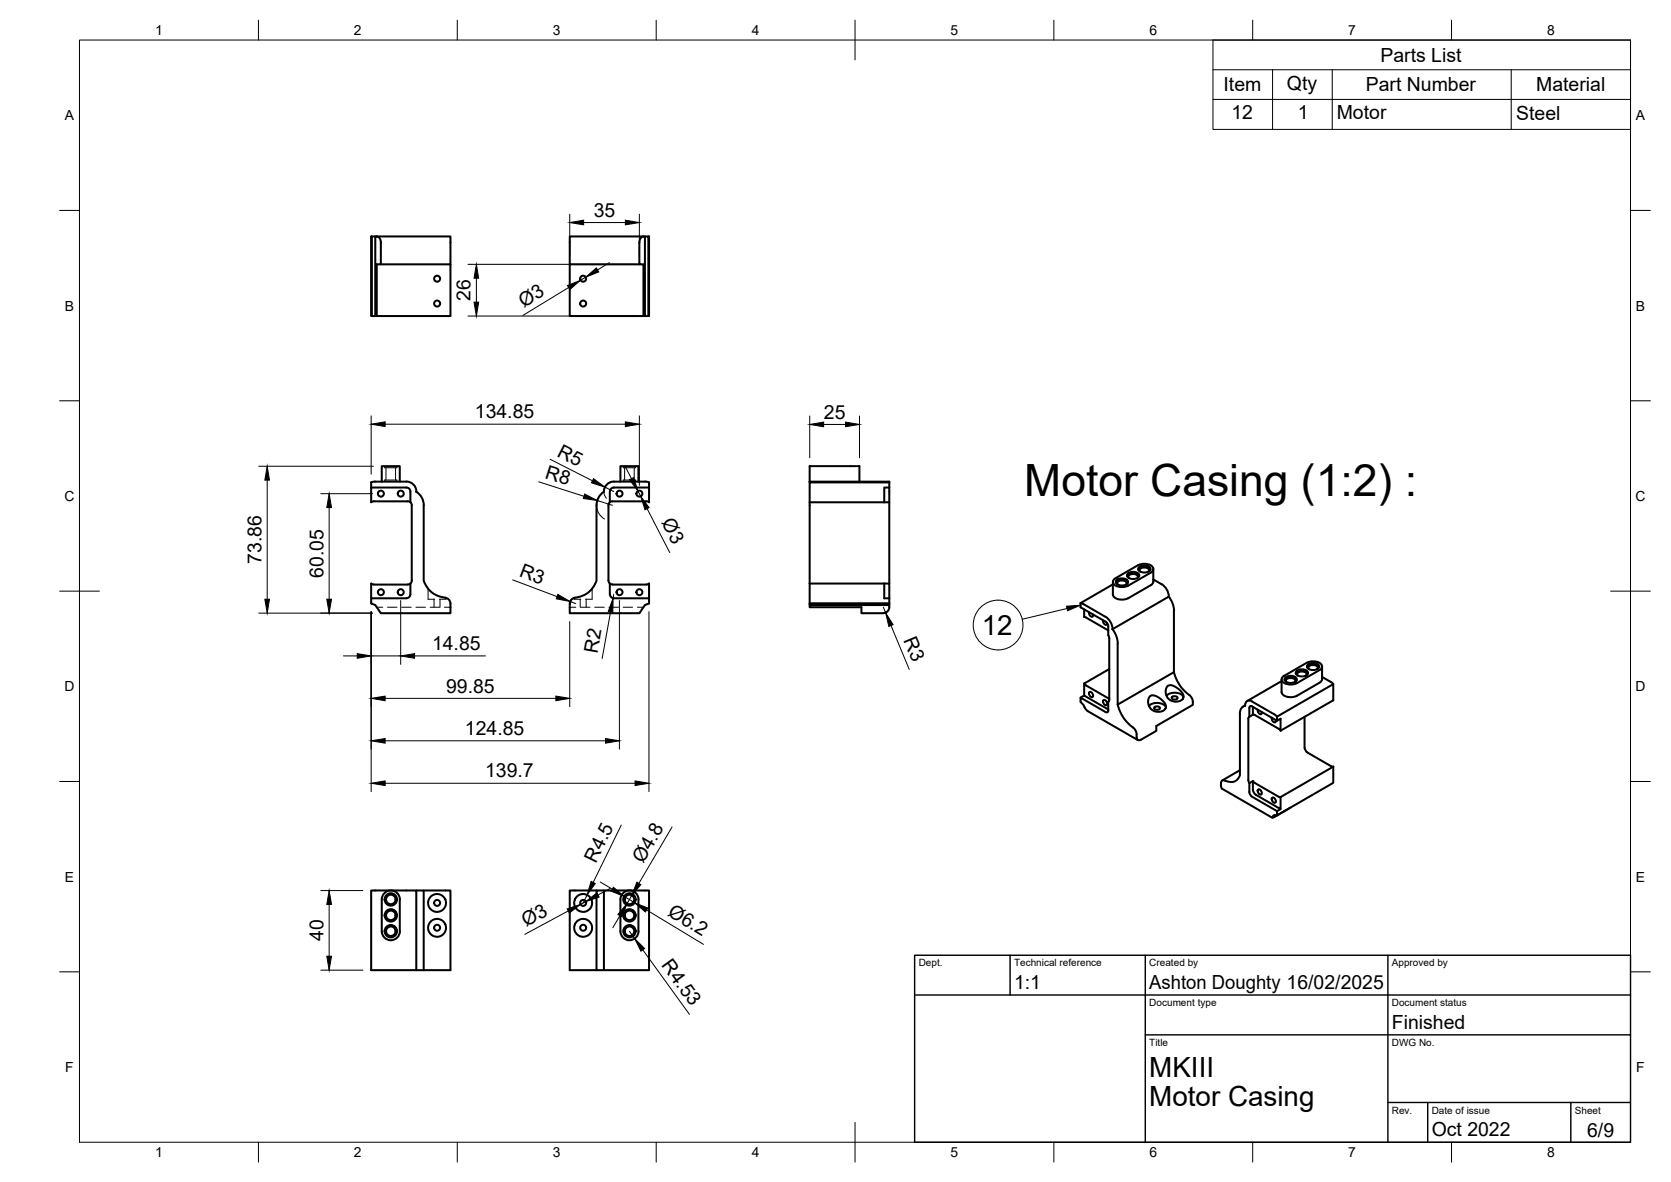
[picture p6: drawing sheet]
<svg xmlns="http://www.w3.org/2000/svg" width="420mm" height="297mm" viewBox="0 0 420 297" stroke-linecap="round" stroke-linejoin="round" font-family="sans-serif">
<!-- layer: Visible -->
<g fill="none" stroke="#000" stroke-width=".51">
<path d="M93.5 59.4h-.2v20h.2M94.4 59.4a1.26 1.26 0 0 1 1.4 1.5v5.5h-1.1v13h-.3zM94.4 59.4h-.9v20h.9M94.7 59.4h18.6v7h-17.5M161.8 59.4h.4v20h-.4v-13h-1v-5.5M161.8 59.4h-18.5v7h17.5M161.8 59.4a1.27 1.27 0 0 0-1 1.5M162.2 59.4h.8v20h-.8M163 59.4h.2v20h-.2M113.3 66.4v13h-18.6M143.3 66.4v13h18.5M93.3 122.5h8.9"/>
<path d="M94.3 121h7.9M94.3 121l-1 .2v5l.7-.2h8.5l.7 .2M96 121v-3.9h4.5v3.9M102.2 121a2.47 2.47 0 0 1 2.5 2.6M102.2 122.5a1.01 1.01 0 0 1 1 1v2.7M103.2 126.2l.3 .8v18.9l-.3 .7M104.7 123.6l1.2 1.2 .6 1.6v19.5a6.5 6.5 0 0 0 5.9 4.4 2.18 2.18 0 0 1 .9 2.6v1.2h-17.5l-.9-1.2a1.82 1.82 0 0 0-1.6-1.3v-1.2h8.9M153.3 123.5v2.7M153.3 126.2l-.3 .8v18.9l.3 .7M154.3 121h7.9M154.4 122.5a1.01 1.01 0 0 0-1 1M154.4 121a2.51 2.51 0 0 0-2.6 2.6l-1.2 1.2-.6 1.6v19.5a6.2 6.2 0 0 1-5.5 4.3"/>
<path d="M156 121v-3.9h4.5v3.9M162.2 121l1 .2v1.3h-8.9M163.2 122.5v3.7l-.7-.2h-8.5l-.7 .2M203.6 121h20v1.5M203.6 121v-3.9h12.5v3.9M203.6 126.2v20.4M203.6 121v.2M203.6 126.2h20M222.3 126.2v-3.7h1.3v24.1M223.6 121.2h-20v5M103.2 146.6v2.7a1.01 1.01 0 0 1-1 1M103.2 146.6l-.7 .3h-8.5l-.7-.3v3.8"/>
<path d="M144.6 150.2a1.8 1.8 0 0 0-1.3 2.4v1.5h17.5l1.4-2.1 .8-.3M153.3 146.6v2.7M153.3 146.6l.7 .3h8.5l.7-.3v3.8M153.4 149.3a1.01 1.01 0 0 0 1 1M154.3 150.4h8.9v1.2l-.1 .1M203.6 152v-.3h20v.3M203.6 146.6h18.7M203.6 146.6v5M222.3 146.6h1.3v3.8M222.3 146.6v3.8h1.3M223.6 152.6a1.52 1.52 0 0 1-1.5 1.5h-5.5v-1.5h-13v-.6h20v.6M223.6 150.4v1.3"/>
<path d="M223.6 151.6l-20 .1M271.7 151.6v1l6.3 3.6 .6 .9 .1 2.5 .2 .8v15.5M271.7 151.5l.7 .3M272.4 151.8l5.6 3.2a3.8 3.8 0 0 1 1.7 3.1M272.6 153.1v2l.5 .1M273 155.2l5.7 3.2M273.8 153.8l.1 .6 .5 .6 .4-.1v-.5M277.4 155.9a.74 .74 0 0 0 .1 .8 .74 .74 0 0 0 .9 .1v-.2M279.7 158.1l.7 1.2 .6 1.8v16a10.3 10.3 0 0 0 4.2 6l.4 .7 .2 .7M279.8 146.2v3.2a2.48 2.48 0 0 0 3.5 1.1l.4-.2M279.8 146.9l-8.1 4.7M280.6 146.4a1.96 1.96 0 0 1 3 0"/>
<path d="M280.7 145.8a2.02 2.02 0 0 1 2.9 .3 1.34 1.34 0 0 1-1.7 1 .94 .94 0 0 1-1-.2 .94 .94 0 0 1-.2-1.1zM281 146.9l-.1-.2a1.28 1.28 0 0 1 1.2-.8 1.28 1.28 0 0 1 1.2 .8l-.1 .2M283.4 144.8a1.96 1.96 0 0 1 3 0M283.5 144.2a2.02 2.02 0 0 1 3 .3 1.34 1.34 0 0 1-1.8 1 .94 .94 0 0 1-1-.3 .94 .94 0 0 1-.2-1zM283.9 145.3l-.2-.3a1.28 1.28 0 0 1 1.2-.8 1.28 1.28 0 0 1 1.2 .8l-.1 .3M286.2 143.1a1.96 1.96 0 0 1 3.1 0M286.3 142.6a2.02 2.02 0 0 1 3 .2 1.34 1.34 0 0 1-1.8 1.1 .94 .94 0 0 1-1-.3 .94 .94 0 0 1-.2-1zM286.7 143.6l-.2-.2a1.28 1.28 0 0 1 1.2-.8 1.28 1.28 0 0 1 1.2 .8l-.1 .2M289.3 143.9a.97 .97 0 0 0 .7-.9 .97 .97 0 0 0-.7-.9l-1-.4-1.7 .1-6.1 3.5a.97 .97 0 0 0-.7 .9 .97 .97 0 0 0 .7 1l1 .3 1.7-.1 6.1-3.5M290 143v3.2l-.2 .5-6.1 3.6M290 145.6a6 6 0 0 1 3.4 2.5l.4 1.2 .1 .7-14.2 8.1M293.9 149.9l1 1.8 .3 1.8v15.4l-14.2 8.2"/>
<path d="M272.6 171.8l.5 .4 5.8 3.4M272.6 171.8v3l6.1 3.5M272.6 174.8l-.9 .5M273.9 174a.76 .76 0 0 1 .8 .3 .76 .76 0 0 1-.1 .9l-.6-.4zM277.4 176a.76 .76 0 0 1 .8 .4 .76 .76 0 0 1-.1 .9l-.6-.5zM278 178.9l-6.3-3.6v1.1l.7 .7 .9 1.4 12.8 7.5M278.7 176.3l-.1 2.5-.4 .2-.2-.1M278.9 168.1l-6.3 3.7M278.9 175.8l-.2 .5M288.9 177.4a2.91 2.91 0 0 1 4.3 .4M289.1 175a1.68 1.68 0 0 1 2.2 .3 3.1 3.1 0 0 1 1.8 2.6 2.47 2.47 0 0 1-3.4 .5 2.47 2.47 0 0 1-.6-3.4zM290.4 177.6l.5-.1a.58 .58 0 0 1 .8 .6l-.8 .3a.58 .58 0 0 1-.7-.6z"/>
<path d="M293.3 174.8a2.91 2.91 0 0 1 4.3 .4M293.5 172.5a1.61 1.61 0 0 1 2.3 .2 3.1 3.1 0 0 1 1.7 2.6 2.45 2.45 0 0 1-3.4 .6 2.45 2.45 0 0 1-.6-3.4zM294.8 175.1l.5-.2a.58 .58 0 0 1 .8 .6l-.8 .3a.58 .58 0 0 1-.7-.5zM295.2 168.9a10.3 10.3 0 0 0 4.1 6l.6 1.1v1.1l-9.2 5.3v1.3l-3.8 2.2M311.8 179.4v15.4a2.48 2.48 0 0 1-3.9 1.3l-.6 .1a1.81 1.81 0 0 0 0 2M313.1 177.4a1.78 1.78 0 0 0-1.3 2M313.1 177.3v.1M313.1 177.3l-.5 .3M314.8 177.5l6.3 3.6v-1M314.8 176.3l5.6 3.2M314.8 177.5h-.5l-.2 .4M314.8 176.3a1.08 1.08 0 0 0-1.2-.1 1.08 1.08 0 0 0-.5 1.1"/>
<path d="M315 177.6v2l-.9 .5v-2.2M315 179.6l.5 .1 6 3.5 .5 .4M316.2 178.3l.1 .5 .6 .7 .3-.1v-.5M320.4 179.5l.7 .6M322.2 170.7v3.2M322.2 171.2l-8.6 5M323 170.9a1.96 1.96 0 0 1 3 0M323.1 170.3a2.02 2.02 0 0 1 3 .3 1.34 1.34 0 0 1-1.8 1 .94 .94 0 0 1-1-.2 .94 .94 0 0 1-.2-1.1zM323.5 171.4l-.2-.2a1.28 1.28 0 0 1 1.2-.8 1.28 1.28 0 0 1 1.2 .8l-.1 .2M325.8 169.3a1.96 1.96 0 0 1 3.1 0M326 168.7a2.02 2.02 0 0 1 2.9 .3 1.34 1.34 0 0 1-1.8 1 .94 .94 0 0 1-1-.3 .94 .94 0 0 1-.1-1zM326.3 169.8l-.1-.3a1.28 1.28 0 0 1 1.2-.8 1.28 1.28 0 0 1 1.1 .8l-.1 .3"/>
<path d="M328.6 167.6a1.96 1.96 0 0 1 3.1 0M328.8 167.1a2.02 2.02 0 0 1 2.9 .3 1.34 1.34 0 0 1-1.8 1 .94 .94 0 0 1-1-.3 .94 .94 0 0 1-.1-1zM329.1 168.1l-.1-.2a1.28 1.28 0 0 1 1.2-.8 1.28 1.28 0 0 1 1.2 .8l-.2 .2M331.7 171.6l-5.6 3.2a3.1 3.1 0 0 1-3.8-.6l-.1-.3M331.7 168.4l-5.6 3.2a3.1 3.1 0 0 1-3.8-.5 .98 .98 0 0 1 .6-1.3M331.8 168.4a.97 .97 0 0 0 .6-.9 .97 .97 0 0 0-.6-.9l-1.1-.4-1.7 .2-6.1 3.4M332.4 170.1l2.1 1.2M332.4 167.5v3.2M332.4 170.6l-.1 .5-.5 .5M334.6 171.3l.7 .6M285.8 184.6v.7M285.8 185.3l.2 .6 .5 .1 .4-.1"/>
<path d="M307.3 198.2l12.6 7.3M311.8 193.6l-4.5 2.5M314.1 180.1l-.2 .5v15.4l.2 .8M314.1 196.8l.1 2.5 .6 .9M314.1 196.8l.9-.5v2.2M315 196.3l.5 .4 6 3.5M316.3 198.5a.76 .76 0 0 1 .8 .3 .76 .76 0 0 1-.1 .9l-.6-.5zM319.8 180.4v.5l.6 .6 .3-.1 .1-.4M321.1 180.1l14.1-8.2v4.1l-13.2 7.6v-3l-.9 .5M328 180.2v7.7M328 187.9l.2 .7 .5 .5 6.1 3.5 .4 .1M335.2 192.7v4l-14.1 8.2v-1.1l-6.3-3.6"/>
<path d="M335.2 192.7l-13.2 7.6v3l-6.2-3.6-.6-.5-.2-.7M319.8 200.5a.76 .76 0 0 1 .9 .4 .76 .76 0 0 1-.1 .9l-.7-.5zM321.6 200.2l.4 .1M322 203.3l-.9 .5M324.4 203l-4.5 2.5 .5-.7 .7 .1M96.7 224.4a2.26 2.26 0 0 1 2.4-.5 2.26 2.26 0 0 1 1.4 2.1v8a2.28 2.28 0 0 1-2.2 2.3 2.28 2.28 0 0 1-2.3-2.3v-8l.1-.6zM104.7 223.8h1.8v20M106.5 223.8h6.8v20h-20v-20h11.4v20M150 223.8h-6.7v20h19.9v-20h-11.4v20M151.8 223.8h-1.8v20M156.7 224.4a2.26 2.26 0 0 1 2.4-.5 2.26 2.26 0 0 1 1.4 2.1v8a2.28 2.28 0 0 1-2.2 2.3 2.28 2.28 0 0 1-2.3-2.3v-8l.1-.6z"/>
<circle cx="109.9" cy="76.3" r=".75"/>
<circle cx="109.9" cy="70" r=".75"/>
<circle cx="146.6" cy="70" r=".75"/>
<circle cx="146.6" cy="76.3" r=".75"/>
<circle cx="95.8" cy="124.1" r=".75"/>
<circle cx="100.8" cy="124.1" r=".75"/>
<circle cx="155.8" cy="124.1" r=".75"/>
<circle cx="160.8" cy="124.1" r=".75"/>
<circle cx="95.8" cy="148.8" r=".75"/>
<circle cx="100.8" cy="148.8" r=".75"/>
<circle cx="155.8" cy="148.8" r=".75"/>
<circle cx="160.8" cy="148.8" r=".75"/>
<circle cx="98.3" cy="226" r="1.2"/>
<circle cx="98.3" cy="234" r="1.2"/>
<circle cx="98.3" cy="230" r="1.2"/>
<circle cx="98.3" cy="226" r="1.56"/>
<circle cx="98.3" cy="234" r="1.56"/>
<circle cx="98.3" cy="230" r="1.56"/>
<circle cx="109.9" cy="233.2" r="2.25"/>
<circle cx="109.9" cy="226.9" r="2.25"/>
<circle cx="109.9" cy="233.1" r=".75"/>
<circle cx="109.9" cy="226.9" r=".75"/>
<circle cx="146.6" cy="226.9" r="2.25"/>
<circle cx="146.6" cy="233.2" r="2.25"/>
<circle cx="146.6" cy="226.9" r=".75"/>
<circle cx="146.6" cy="233.1" r=".75"/>
<circle cx="158.3" cy="234" r="1.56"/>
<circle cx="158.3" cy="226" r="1.56"/>
<circle cx="158.3" cy="230" r="1.56"/>
<circle cx="158.3" cy="230" r="1.2"/>
<circle cx="158.3" cy="234" r="1.2"/>
<circle cx="158.3" cy="226" r="1.2"/>
</g>
<!-- layer: Hidden -->
<g fill="none" stroke="#000" stroke-width=".25">
<path d="M96.7 117.1v.4h3.1v-.4M97 117.5v3.1M99.5 117.5v3.1M156.7 117.1v.4h3.1v-.4M157.1 117.5v3.1M159.5 117.5v3.1M96.7 121v-.4h3.1v.4M156.7 121v-.4h3.1v.4M94.7 152.6h1.5M97.5 152.6h2.3M101 152.6h2.4M104.6 152.6h2.4"/>
<path d="M107.6 147.9v2.7h1.7M108.2 152.6h2.4M109.1 150.6v2M110.6 150.6v2M111.7 152.6h1.6M112.1 150.2v.4h-1.6M143.3 152.6h1.5M144.4 150.2v.4h1.6M145.9 150.6v2M146 152.6h2.4M147.4 150.6v2M148.9 147.9v2.7h-1.7"/>
<path d="M149.5 152.6h2.4M153.1 152.6h2.4M156.7 152.6h2.4M160.3 152.6h1.5"/>
</g>
<!-- layer: BORDER -->
<g fill="none" stroke="#000" stroke-width=".25">
<path d="M20 10.1h390v276.9h-390zM65 5.1v5M115 5.1v5M165 5.1v5M215 5.1v10M265 5.1v5M315 5.1v5M365 5.1v5M15 52.9h5M410 52.9h5M15 100.7h5M410 100.7h5"/>
<path d="M15 148.6h10M405 148.6h10M15 196.4h5M410 196.4h5M15 244.2h5M410 244.2h5M65 287v5M115 287v5M165 287v5M215 282.1v9.9M265 287v5M315 287v5"/>
<path d="M365 287v5"/>
</g>
<!-- layer: TITLEBLOCK -->
<path d="M230 240.1h180v46.9h-180zM230 250h180M254 240.1v9.9M288 240.1v46.9M349 240.1v46.9M288 260.1h122M349 277.1h61M359 277.1v9.9M395 277.1v9.9" fill="none" stroke="#000" stroke-width=".36"/>
<!-- layer: Parts Lists -->
<path d="M305 10.1h105v22.4h-105zM305 17.5h105M320 17.5v15M335 17.5v15M380 17.5v15M305 25h105" fill="none" stroke="#000" stroke-width=".25"/>
<!-- layer: Balloons -->
<circle cx="251" cy="157.1" r="6.3" fill="none" stroke="#000" stroke-width=".25"/>
<!-- layer: 0 -->
<path d="M268.2 152.3l3.5-.2-3.3 1.4z" fill="#000" stroke="#000" stroke-width=".25"/>
<path d="M268.3 152.9l-11.3 2.7" fill="none" stroke="#000" stroke-width=".25"/>
<!-- layer: FD_Dimensions -->
<g fill="none" stroke="#000" stroke-width=".25">
<path d="M143.3 53.8v10.5M146.7 55.9h10.5M160.8 53.8v10.5M117.7 66.4h42M117.7 79.4h42M119.8 69.9v6M143 72.2l-11.5 7.1M147.3 69.7l-1.3 .7M153.2 66l-3 1.8M65.1 117.2h28.8M93.3 104.5v14.7M96.8 106.6h60.4"/>
<path d="M138.3 115.4l10.7 5.4M157.2 117.2l1.6 3.1M160.8 104.5v17.5M203.6 104.5v10.5M207.1 106.7h5.5M216.1 104.5v10.5M67.2 120.7v29.9M80.7 124.1h13M82.8 127.6v23M135.4 121.1l11.4 3.6M150.2 125.8l3.8 1.2M151.3 124a4 4 0 0 0 .7 6.4"/>
<path d="M152.1 122.4l2.2 1.1M153.7 121.1a2.51 2.51 0 0 0-1.2 4.1M160.4 123.4l.7 1.3M162.7 127.8l5.7 11.1M65.1 154.1h28.6M93.3 153.7v45.2M100.8 150.9v16M128.9 145.7l11.2 4.2M143.3 156.2v21.4M143.3 151.2l1.5 .5M145 150.2a1.49 1.49 0 0 0-1.7 1.7M153.5 153.8l-2.1 11.7"/>
<path d="M154.3 149.3l-.1 1M155.7 150.9v37.4M163.2 153.7v45.2M222.1 152.6l.6 1.4M224 157.2l4.6 11M86.3 164.8h3.5M93.3 164.8h7.5M96.8 175.5h43M104.2 164.8h17.9M96.8 196.8h62.9M96.8 186.2h55.5M156.2 207.4l-7.1 14.4"/>
<path d="M169 207.8l-8.4 14.2M80.7 223.8h10.5M82.8 227.3v13M142.9 228.9l-10.9 5.9M147.3 226.6l-1.3 .7M147.6 224.9l-1 2M150.9 221.6l3 1.8M153.4 223.3l-3 1.6M155.9 230.1l-1.8 3M156.9 225.3l2.7 1.6M158.3 234l1.3 1.9M158.9 225l-1.3 2.1"/>
<path d="M161.6 238.7l11.8 16.2M162.6 228.7l14.3 8.6M80.7 243.8h10.5"/>
</g>
<g fill="#000" stroke="#000" stroke-width=".25">
<path d="M143.3 55.9l3.4-.6v1.2zM157.2 55.3l3.6 .6-3.6 .6zM119.8 66.4l.6 3.5h-1.2zM119.2 75.9h1.2l-.6 3.5zM142.7 71.8l3.3-1.4-2.7 2.4zM147.3 69.7l2.6-2.4 .7 1zM93.3 106.6l3.5-.6v1.2zM157.2 106l3.6 .6-3.6 .6zM203.6 106.7l3.5-.6v1.1zM212.6 106.1l3.5 .6-3.5 .5zM67.2 117.2l.6 3.5h-1.2zM82.8 124.1l.6 3.5h-1.2z"/>
<path d="M147 124.1l3.2 1.7-3.5-.5zM149.2 120.3l2.9 2.1-3.4-1.1zM158.3 120.6l1-.6 1.1 3.4zM161.1 124.7l2.1 2.9-1 .5zM66.6 150.6h1.2l-.6 3.5zM82.2 150.6h1.2l-.6 3.5zM140.3 149.4l3 1.8-3.4-.7zM154.2 150.3l-.1 3.6-1.1-.2zM222.7 154l1.9 3-1.1 .4zM89.8 164.3l3.5 .5-3.5 .6zM93.3 175.5l3.5-.6v1.2zM100.8 164.8l3.4-.5v1.1z"/>
<path d="M139.8 174.9l3.5 .6-3.5 .6zM93.3 196.8l3.5-.6v1.2zM93.3 186.2l3.5-.6v1.2zM152.3 185.6l3.4 .6-3.4 .6zM159.7 196.2l3.5 .6-3.5 .6zM82.8 223.8l.6 3.5h-1.2zM142.6 228.4l3.4-1.1-2.8 2.2zM148.6 221.5l1.1 .5-2.1 2.9zM147.3 226.6l2.8-2.2 .5 1zM154.2 223l2.7 2.3-3.3-1.3zM157.6 227.1l-1.2 3.3-1-.6zM160.1 221.7l1 .6-2.2 2.7z"/>
<path d="M159.6 235.9l2.5 2.5-.9 .6zM159.6 226.9l3.3 1.3-.6 1zM82.2 240.3h1.2l-.6 3.5z"/>
</g>
<text font-size="11.2" x="257.6" y="124.5">Motor Casing (1:2) :</text>
<g font-size="7">
<text x="246.9" y="159.6">12</text>
<text x="289" y="270.6">MKIII</text>
<text x="289" y="278.1">Motor Casing</text>
</g>
<g font-size="4.9">
<text x="347.1" y="15.5">Parts List</text>
<text x="307.7" y="23">Item</text>
<text x="323.6" y="22.5">Qty</text>
<text x="343.4" y="23">Part Number</text>
<text x="386.3" y="23">Material</text>
<text x="309.6" y="29.9">12</text>
<text x="326.3" y="29.9">1</text>
<text x="336.1" y="30">Motor</text>
<text x="381.3" y="30">Steel</text>
<text x="149.3" y="54.5">35</text>
<text x="118.3" y="75.6" transform="rotate(-90 118.3 75.6)">26</text>
<text x="131.7" y="77.4" transform="rotate(-31 131.7 77.4)">Ø3</text>
<text x="119.4" y="105.1">134.85</text>
<text x="207.2" y="105.2">25</text>
<text x="139.9" y="114.6" transform="rotate(27 139.9 114.6)">R5</text>
<text x="136.9" y="120" transform="rotate(18 136.9 120)">R8</text>
<text x="166.2" y="131.3" transform="rotate(63 166.2 131.3)">Ø3</text>
<text x="65.7" y="141.7" transform="rotate(-90 65.7 141.7)">73.86</text>
<text x="81.3" y="145.2" transform="rotate(-90 81.3 145.2)">60.05</text>
<text x="130.4" y="144.7" transform="rotate(21 130.4 144.7)">R3</text>
<text x="227.1" y="160.8" transform="rotate(67 227.1 160.8)">R3</text>
<text x="108.6" y="163.4">14.85</text>
<text x="150.2" y="164.2" transform="rotate(-80 150.2 164.2)">R2</text>
<text x="112.2" y="174">99.85</text>
<text x="116.9" y="184.7">124.85</text>
<text x="122" y="195.4">139.7</text>
<text x="149.8" y="217.1" transform="rotate(-64 149.8 217.1)">R4.5</text>
<text x="161.7" y="217.2" transform="rotate(-60 161.7 217.2)">Ø4.8</text>
<text x="132.3" y="232.9" transform="rotate(-28 132.3 232.9)">Ø3</text>
<text x="167.6" y="229.9" transform="rotate(31 167.6 229.9)">Ø6.2</text>
<text x="81.3" y="236.4" transform="rotate(-90 81.3 236.4)">40</text>
<text x="166.2" y="242.5" transform="rotate(54 166.2 242.5)">R4.53</text>
<text x="255" y="248.5">1:1</text>
<text x="289" y="248.5">Ashton Doughty 16/02/2025</text>
<text x="350" y="258.6">Finished</text>
<text x="360" y="285.5">Oct 2022</text>
<text x="399.1" y="285.7">6/9</text>
</g>
<g font-size="3.5">
<text x="39" y="8.8">1</text>
<text x="89" y="8.8">2</text>
<text x="139" y="8.8">3</text>
<text x="189" y="8.8">4</text>
<text x="239" y="8.8">5</text>
<text x="289" y="8.8">6</text>
<text x="339" y="8.8">7</text>
<text x="389" y="8.8">8</text>
<text x="16.3" y="30.2">A</text>
<text x="411.3" y="30.2">A</text>
<text x="16.3" y="78">B</text>
<text x="411.3" y="78">B</text>
<text x="16.2" y="125.9">C</text>
<text x="411.2" y="125.9">C</text>
<text x="16.2" y="173.7">D</text>
<text x="411.2" y="173.7">D</text>
<text x="16.3" y="221.6">E</text>
<text x="411.3" y="221.6">E</text>
<text x="16.4" y="269.4">F</text>
<text x="411.4" y="269.4">F</text>
<text x="39" y="290.8">1</text>
<text x="89" y="290.8">2</text>
<text x="139" y="290.8">3</text>
<text x="189" y="290.8">4</text>
<text x="239" y="290.8">5</text>
<text x="289" y="290.8">6</text>
<text x="339" y="290.8">7</text>
<text x="389" y="290.8">8</text>
</g>
<g font-size="2.5">
<text x="231" y="242.9">Dept.</text>
<text x="255" y="242.9">Technical reference</text>
<text x="289" y="242.9">Created by</text>
<text x="350" y="242.9">Approved by</text>
<text x="289" y="252.8">Document type</text>
<text x="350" y="252.8">Document status</text>
<text x="289" y="262.9">Title</text>
<text x="350" y="262.9">DWG No.</text>
<text x="350" y="279.9">Rev.</text>
<text x="360" y="279.9">Date of issue</text>
<text x="396" y="279.9">Sheet</text>
</g>
</svg>
